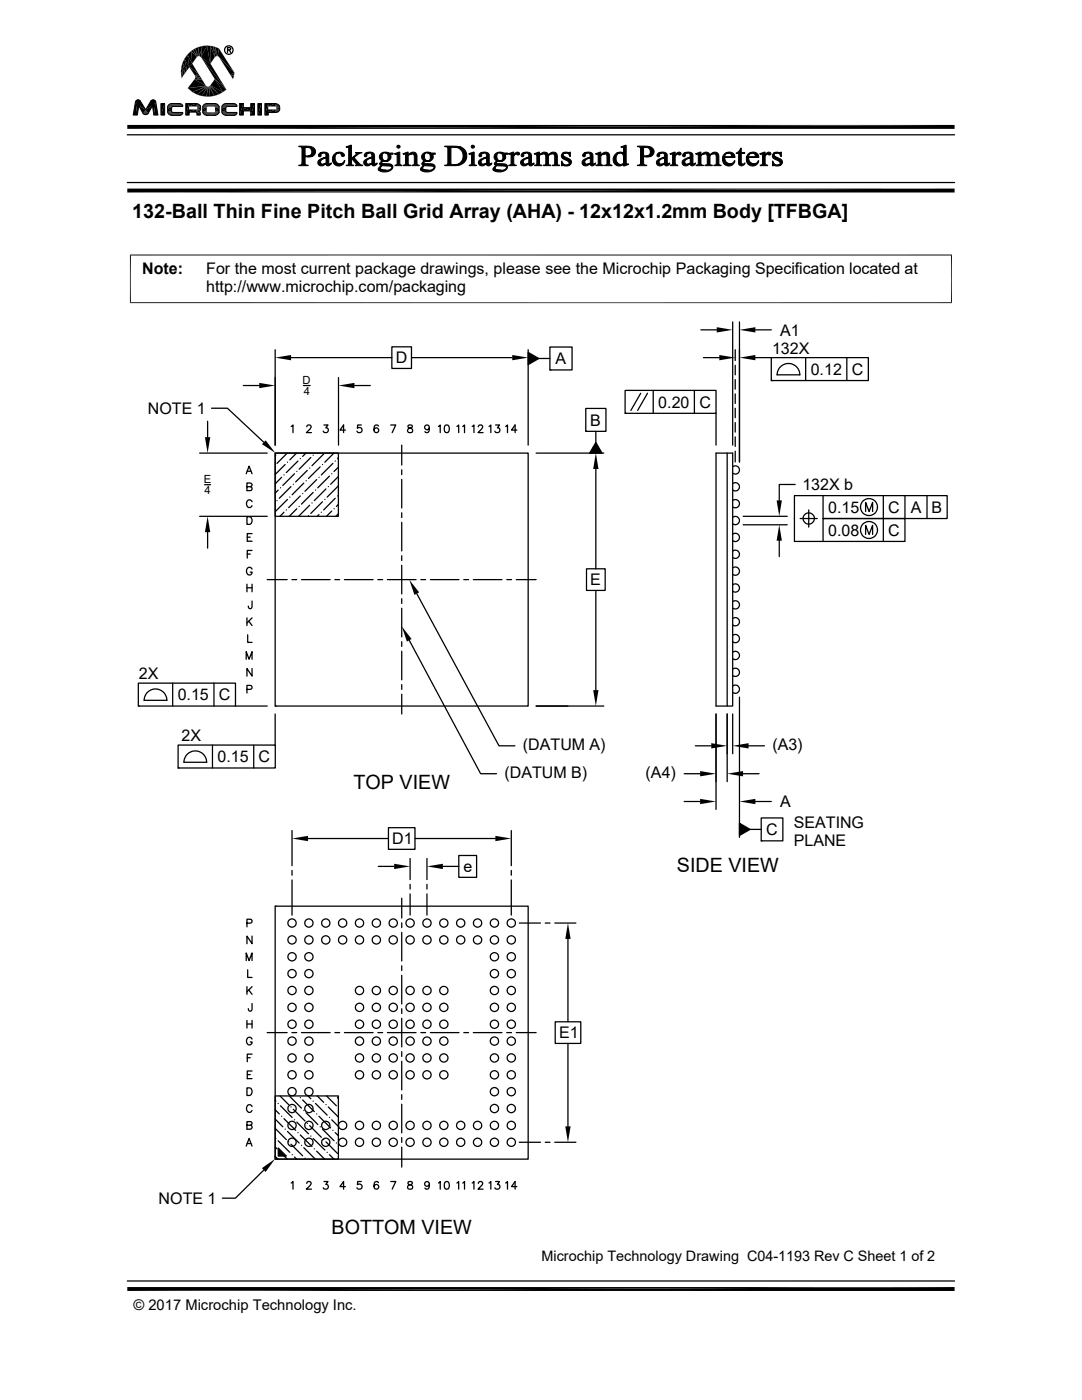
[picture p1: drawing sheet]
<svg xmlns="http://www.w3.org/2000/svg" width="216mm" height="279mm" viewBox="0 0 216 279" stroke-linecap="round" stroke-linejoin="round" font-family="sans-serif">
<g fill="none" stroke="#000" stroke-width=".25">
<path d="M45.4 10l.6-.1v-.3l-.6-.1v1M45.7 10l.3 .5M25.4 36.4h165.1M25.4 26.9h165.1M34.3 23h.1M41.3 23h.1M42.9 23h.1M45.1 23h.1M48.6 20.7h.1M50 23h.1M48.6 76.9h3.1M54.9 69.8v19"/>
<path d="M58.1 71.4h20.1M60.6 76.9h1.3M67.5 75.4v13.4M70.7 76.9h3.2M78.2 69.2h3.9v4.3h-3.9zM82.1 71.4h20.1M105.4 70.3l2.1 1.2-2.1 1.3zM105.4 69.8v19M107.5 71.5h2.2M109.7 69.3h4.5v4.5h-4.5zM109.7 73.8h.1M124.7 77.9h18.2v4.6h-18.2z"/>
<path d="M127.8 78.5l-1.9 3.4M129.2 78.5l-2 3.4M130.3 77.9v4.6M138.6 77.9v4.6M139.8 65.8h3.2M140.4 71.4h3.1M146.2 64.2v24.6M146.7 69.8v2.1M146.7 72.9v1.9M146.7 75.8v1.9M146.7 78.6v1.9M147.6 64.2v28"/>
<path d="M150.7 65.8h3.2M150.7 71.4h3.2M153.9 71.4h19.4v4.5h-19.4zM153.9 75.9h.1M155 74.8h4.6M155.1 74.8a2.26 2.26 0 0 1 2.2-2.3 2.26 2.26 0 0 1 2.3 2.3M160.8 71.4v4.5M169 71.4v4.5M39.8 90.4h13.5M40.8 96.7h1.2M41.4 84.1v3.1M42.2 81.5h3.2l7.2 6.8"/>
<path d="M49.1 94.6l.6-1.6 .6 1.6M49.3 97.1l.8-.1 .2-.2-.1-.3-.3-.1h-.6v1.5h.6l.4-.3-.1-.3-.3-.2M49.3 94h.8M54.9 90.4h50.5v50.5h-50.5zM54.9 90.4h12.6v12.6h-12.6zM55 90.8l-.1 .2M55.3 99.9h.1M55.5 97.8l-.6 .6M56 97.3h.1M56.2 95.2l-1.3 1.4M56.7 94.8h.1M56.9 92.7l-2 2"/>
<path d="M57.3 90.4l-2 2.1M57.4 92.2h.1M57.4 99.7l-2.4 2.3M57.8 99.2h.1M58.1 97.1l-2.4 2.3M58.1 85.1l.4-.3v1.5M58.5 96.6h.1M58.8 94.6l-2.4 2.3M59.2 90.4l-1.4 1.4M59.2 94.1h.1M59.5 92l-2.4 2.3M59.9 91.5h.1"/>
<path d="M59.9 99l-2.3 2.3M60.4 98.5h.1M60.6 96.4l-2.3 2.3M61 90.4l-.6 .7M61.1 95.9h.1M61.2 85.2l.2-.3 .4-.1 .3 .5-1 1h1M61.3 93.9l-2.3 2.3M61.8 93.4h.1M62 91.3l-2.3 2.3M62.5 90.8h.1M62.5 98.3l-2.3 2.3M62.9 97.8h.1"/>
<path d="M63.2 95.7l-2.3 2.3M63.6 95.3h.1M63.9 93.2l-2.3 2.3M64.3 92.7h.1M64.6 90.6l-2.3 2.3M64.6 84.8h.8l-.4 .6a.51 .51 0 0 1 .4 .8 .51 .51 0 0 1-.9-.2M64.8 99.7h.1M65 97.6l-2.3 2.3M65.5 97.1h.1M65.7 95l-2.3 2.3M66.2 94.6h.1M66.4 92.5l-2.3 2.3"/>
<path d="M66.6 90.4l-1.8 1.8M66.9 92h.1M66.9 99.4l-2.3 2.4M67.4 99h.1M67.5 91.4l-.1 .1M67.5 93.2l-.8 .9M67.5 95.1l-1.5 1.5M67.5 97l-2.2 2.2M68.9 85.8h-1.1l.8-1v1.5M72.1 84.8h-.7l-.1 .7a.53 .53 0 0 1 .8 0 .53 .53 0 0 1-.1 .8 .53 .53 0 0 1-.8-.3M75.5 85l-.1-.1a.52 .52 0 0 0-.7 .2 .89 .89 0 0 0 .4 1.2 .47 .47 0 0 0 .5-.4 .47 .47 0 0 0-.5-.5 .47 .47 0 0 0-.5 .4M78 84.8h1l-.7 1.5"/>
<path d="M80.2 88.8v4M80.2 93.8v.9M80.2 95.7v5.7M81.5 84.9v.4l.4 .2a.44 .44 0 0 1 .4 .4 .44 .44 0 0 1-.3 .4l-.6-.1a.57 .57 0 0 1 .1-.6 .57 .57 0 0 1 .6-.2 .3 .3 0 0 0 .1-.5zM85.7 85.3a.48 .48 0 0 1-.7 .4 .48 .48 0 0 1-.2-.7 .48 .48 0 0 1 .8 0 .76 .76 0 0 1 .1 .9 .76 .76 0 0 1-.8 .4l-.1-.2M87.5 85.1l.3-.3v1.5M88.9 84.9a.5 .5 0 0 1 .7 .2 .72 .72 0 0 1 0 .9 .72 .72 0 0 1-.7 .3l-.3-.6zM91.2 85.1l.3-.3v1.5M92.3 85.1l.4-.3v1.5M94.2 85.1l.4-.3v1.5M95.4 85.2l.2-.3 .4-.1 .2 .2 .1 .3-.9 1h1M97.6 85.1l.3-.3v1.5"/>
<path d="M98.9 84.8h.8l-.4 .6a.51 .51 0 0 1 .3 .8 .51 .51 0 0 1-.9-.2M100.9 85.1l.4-.3v1.5M103.1 85.8h-1l.7-1v1.5M107 90.4h13.5M116.9 81.5h4v4.6h-4zM116.9 86.1h.1M118.9 88.3l1.2 2.1h-2.4zM118.9 86.1v2.2M118.9 93.6v19.9M124.7 82.5h.1M142.9 82.5v6.3M142.9 90.4h3.3v50.5h-3.3z"/>
<path d="M145.1 90.4v50.5M146.2 93.2a.82 .82 0 0 1 1.1 0 .82 .82 0 0 1 0 1.1 .82 .82 0 0 1-1.1 .1M146.2 96.5a.82 .82 0 0 1 1.1 .1 .82 .82 0 0 1 0 1.1 .82 .82 0 0 1-1.1 .1M146.2 99.9a.82 .82 0 0 1 1.1 .1 .82 .82 0 0 1 0 1.1 .82 .82 0 0 1-1.1 .1M146.7 81.5v1.9M146.7 84.3v1.9M146.7 87.2v1.9M146.7 90v2.2M158.7 96.7h-3.2v3.2M164.2 98.9v4.6h16.4v4.6h-22.1v-9.2h30.5v4.6h-24.8v4.6M176.3 98.9v9.2M180.6 98.9v4.6"/>
<path d="M185 98.9v4.6M39.8 103h13.5M41.4 106.2v3.2M49.3 116.6v1.5M49.3 117.3h1M49.3 103.1h.5a.82 .82 0 0 1 .5 .8 .82 .82 0 0 1-.5 .7h-.5zM49.3 107.2h.6M49.3 110.6h.6M50.3 113.6a.57 .57 0 0 0-.7-.4 .57 .57 0 0 0-.4 .6v.4a.55 .55 0 0 0 .5 .6 .55 .55 0 0 0 .6-.6h-.4M50.3 120l-.1 1.3-.2 .2-.3-.1-.1-.4M50.3 116.6v1.5M50.3 106.5h-1v1.5h1"/>
<path d="M50.3 109.9h-1v1.5M50.3 100.1a.57 .57 0 0 0-.7-.3 .57 .57 0 0 0-.4 .6v.3a.57 .57 0 0 0 .5 .6 .57 .57 0 0 0 .6-.4M53.3 115.7h4M56.7 102.2l-.8 .8M57.1 101.8h.1M58.3 115.7h.9M59.2 101.5l-1.5 1.5M59.7 101.1h.1M60.2 115.7h5.7M61.6 102.9h.1M61.8 100.8l-2.2 2.2M62.3 100.4h.1"/>
<path d="M63.6 102.7l-.3 .3M64.1 102.2h.1M64.3 100.1l-2.3 2.4M66.2 102l-1 1M66.7 101.5h.1M66.8 115.7h1M67.5 102.5l-.5 .5M67.5 100.7l-.4 .4M68.7 115.7h5.7M75.4 115.7h.9M77.3 115.7h5.7M80.2 102.3v1"/>
<path d="M80.2 104.2v5.8M80.2 110.9v1M80.2 112.8v5.7M80.2 119.5v.9M83.2 118.5l16.4 30.3h3.1M84 115.7h.9M85.9 115.7h5.7M92.5 115.7h1M94.4 115.7h5.8M101.1 115.7h1M103 115.7h4M117 113.5h3.8v4.3h-3.8z"/>
<path d="M118.9 117.8v19.9M146.2 103.3a.82 .82 0 0 1 1.1 0 .82 .82 0 0 1 0 1.1 .82 .82 0 0 1-1.1 .1M146.2 106.6a.82 .82 0 0 1 1.1 .1 .82 .82 0 0 1 0 1.1 .82 .82 0 0 1-1.1 .1M146.2 110a.82 .82 0 0 1 1.1 .1 .82 .82 0 0 1 0 1.1 .82 .82 0 0 1-1.1 .1M146.2 113.3a.82 .82 0 0 1 1.1 .1 .82 .82 0 0 1 0 1.1 .82 .82 0 0 1-1.1 .1M146.2 116.7a.82 .82 0 0 1 1.1 .1 .82 .82 0 0 1 0 1.1 .82 .82 0 0 1-1.1 .1M148.3 103h8.8M148.3 104.7h8.8M155.5 107.9v3.2M159.7 103.5h3.4M161.4 101.8v3.4M162.5 103.5a1.13 1.13 0 0 1-1.6 1 1.13 1.13 0 0 1-.3-1.9 1.13 1.13 0 0 1 1.8 .5l.1 .4"/>
<path d="M172.7 102.1v-1.8l.7 1.8 .7-1.8v1.8M172.7 106.7v-1.9l.7 1.9 .7-1.9v1.9M27.6 136.3h19.4v4.6h-19.4zM28.7 139.8h4.6M28.8 139.8a2.26 2.26 0 0 1 2.2-2.3 2.26 2.26 0 0 1 2.3 2.3M34.5 136.3v4.6M42.7 136.3v4.6M49.1 131.6v-1.6l.6 1.6 .6-1.6v1.6M49.3 137.6l.8-.1 .2-.2-.1-.4-.3-.1h-.6v1.5M49.3 123.3v1.5M49.4 126.7v1.5h.9M49.6 124l.7 .8"/>
<path d="M50.3 133.4v1.5l-1-1.5v1.5M50.3 123.3l-1 1M80.2 121.4v5.7M80.2 128.1v.9M80.2 130v5.7M80.2 136.6v1M80.2 138.5v4M81.7 127.8l14.2 26.6h3.2M146.2 120.1a.82 .82 0 0 1 1.1 .1 .82 .82 0 0 1 0 1.1 .82 .82 0 0 1-1.1 0M146.2 123.4a.82 .82 0 0 1 1.1 .1 .82 .82 0 0 1 0 1.1 .82 .82 0 0 1-1.1 .1M146.2 126.8a.82 .82 0 0 1 1.1 .1 .82 .82 0 0 1 0 1.1 .82 .82 0 0 1-1.1 .1M146.2 130.2a.82 .82 0 0 1 1.1 .1 .82 .82 0 0 1 0 1.1 .82 .82 0 0 1-1.1 0"/>
<path d="M146.2 133.5a.82 .82 0 0 1 1.1 .1 .82 .82 0 0 1 0 1.1 .82 .82 0 0 1-1.1 .1M146.2 136.9a.82 .82 0 0 1 1.1 .1 .82 .82 0 0 1 0 1.1 .82 .82 0 0 1-1.1 .1M147.6 139.1v28M27.6 140.9h.1M35.5 148.7h19.4v4.6h-19.4zM35.5 153.3h.1M36.7 152.1h4.5a2.26 2.26 0 0 0-2.2-2.2 2.26 2.26 0 0 0-2.3 2.2M42.4 148.7v4.6M47 140.9h6.3M50.6 148.7v4.6M54.9 142.5v6.2M54.9 140.9h.1"/>
<path d="M107 140.9h13.5M136.5 154.4h3.2M136.5 160h3.2M138.7 148.8h3.2M142.9 142.5v19M145.1 142.5v13.5M146.2 142.5v7.9M148.3 154.4h3.1M149.4 148.8h3.1M150.7 160h3.2M58.3 165.8v7M58.3 173.7v1"/>
<path d="M58.3 175.6v7M61.4 167.3h16.1M75.5 172.9h3.2M77.5 165.2h5.3v4.3h-5.3zM80.2 179.3v3.9M81.8 171.3v4.2M81.8 176.5v.9M81.8 178.4v4.2M82.8 167.3h16M85.2 171.3v4.2M85.2 176.5v.9M85.2 178.4v4.2"/>
<path d="M88.4 172.9h3.1M91.5 170.7h3.6v4.4h-3.6zM102 165.8v7M102 173.7v1M102 175.6v7M147.6 164.3l2.1 1.2-2.1 1.2zM149.7 165.5h2.2M151.9 163.2h4.3v4.6h-4.3zM151.9 167.8h.1M49.1 191.7v-1.5l.6 1.5 .6-1.5v1.5M49.3 184.2h.8l.2-.5-.4-.2h-.6v1.5M49.3 196.9v1.5"/>
<path d="M49.4 193.5v1.6h.9M49.6 197.6l.7 .8M50.3 186.8v1.5l-1-1.5v1.5M50.3 196.9l-1 1M54.9 180.8h50.5v50.5h-50.5zM54.9 180.8h.1M80.2 184.2v.9M80.2 186.1v5.7M80.2 192.7v1M80.2 194.6v5.8M103.6 184.2h4.2M108.8 184.2h.9"/>
<path d="M110.7 184.2h4.2M113.3 187.4v16.5M49.3 203.6v1.6M49.3 204.4h1M49.3 217.1h.5a.81 .81 0 0 1 .5 .8 .81 .81 0 0 1-.5 .7h-.5zM49.3 214.5h.6M49.3 211.1h.6M50.3 207.4a.57 .57 0 0 0-.6-.4 .57 .57 0 0 0-.5 .6v.3a.55 .55 0 0 0 .5 .6 .55 .55 0 0 0 .6-.6h-.4M50.3 200.3l-.1 1.4-.4 .1-.2-.1v-.4M50.3 203.6v1.6M50.3 213.7h-1v1.6h1M50.3 210.4h-1v1.5"/>
<path d="M53.3 206.1h4M54.9 218.7h12.6v12.6h-12.6zM54.9 219.6l.1 .2M55.9 218.7l1.7 1.8M57.8 218.8l2.4 2.3M58.3 206.1h.9M59.9 219.1h.1M60.2 206.1h5.7M60.4 219.5l2.3 2.3M61.4 218.7l.6 .6M62.5 219.8h.1M63.3 218.7l1.3 1.3"/>
<path d="M65.2 218.7l1.9 2M66.8 206.1h1M67.4 219.1l.1 .1M68.7 206.1h5.7M75.4 206.1h.9M77.3 206.1h5.7M80.2 201.3v1M80.2 203.2v5.7M80.2 209.9v.9M80.2 211.8v5.7M80.2 218.5v.9M84 206.1h.9"/>
<path d="M85.9 206.1h5.7M92.5 206.1h1M94.4 206.1h5.8M101.1 206.1h1M103 206.1h4M110.8 203.9h5.1v4.3h-5.1zM113.3 208.2v16.6M49.1 228.7l.6-1.5 .6 1.5M49.3 224.6l.8-.1 .2-.2-.1-.3-.9-.2v1.6h.6l.4-.3-.1-.4-.3-.1M49.3 228.2h.8M50.3 220.8a.57 .57 0 0 0-.6-.3 .57 .57 0 0 0-.5 .5v.4a.56 .56 0 0 0 .4 .6 .56 .56 0 0 0 .7-.4M52.6 233.5l-5.6 5.6h-2.6"/>
<path d="M54.9 221.5l.8 .8M54.9 223.3l1.5 1.6M54.9 225.2l2.2 2.2M54.9 228.9l.4 .4M54.9 230.8l.6 .5M55 227.2h.1M55.5 220.2h.1M55.5 227.7l2.3 2.3M55.5 229.1l1.6 1.6h-1.6zM55.7 229.7h.1M56 220.7l2.3 2.3M56.2 222.8h.1"/>
<path d="M56.2 230.2l1.1 1.1M56.7 223.2l2.3 2.4M56.9 225.3h.1M57.4 225.8l2.3 2.3M57.6 227.9h.1M58.1 220.9h.1M58.1 228.3l2.3 2.4M58.1 236.1l.4-.3v1.5M58.3 230.4h.1M58.5 221.4l2.4 2.3M58.8 223.5h.1M58.8 230.9l.4 .4"/>
<path d="M59.2 223.9l2.4 2.4M59.5 226h.1M59.9 226.5l2.4 2.3M60.2 228.6h.1M60.6 221.6h.1M60.6 229l2.3 2.3M60.9 231.1h.1M61.1 222.1l2.3 2.3M61.2 236.2l.3-.4h.3l.3 .3-.2 .5-.8 .7h1M61.3 224.2h.1M61.8 224.6l2.3 2.4M62 226.7h.1"/>
<path d="M62.5 227.2l2.3 2.3M62.7 229.3h.1M62.9 220.2l2.4 2.3M63.2 222.3h.1M63.2 229.7l1.6 1.6M63.6 222.8l2.4 2.3M63.9 224.9h.1M64.3 225.3l2.4 2.4M64.6 227.4h.1M64.6 235.8h.8l-.4 .6a.51 .51 0 0 1 .4 .8 .51 .51 0 0 1-.9-.2M65 220.5h.1M65 227.9l2.4 2.3"/>
<path d="M65.3 230h.1M65.5 220.9l2 2M65.7 223h.1M65.7 230.4l.9 .9M66.2 223.5l1.3 1.3M66.4 225.6h.1M66.9 226l.6 .7M67.1 228.1h.1M68.9 236.8h-1.1l.8-1v1.5M72.1 235.8h-.7l-.1 .7a.54 .54 0 0 1 .8 0 .54 .54 0 0 1-.1 .8 .54 .54 0 0 1-.8-.3M75.5 236a.43 .43 0 0 0-.7-.1l-.1 .2a.89 .89 0 0 0 .4 1.2 .47 .47 0 0 0 .5-.4 .47 .47 0 0 0-.5-.5 .47 .47 0 0 0-.5 .4M78 235.8h1l-.7 1.5"/>
<path d="M80.2 220.4v5.7M80.2 227v1M80.2 228.9v4M81.5 235.9v.4l.4 .2a.44 .44 0 0 1 .4 .4 .44 .44 0 0 1-.3 .4l-.6-.1a.57 .57 0 0 1 .1-.6 .57 .57 0 0 1 .6-.2 .3 .3 0 0 0 .1-.5zM85.7 236.3a.48 .48 0 0 1-.6 .5 .48 .48 0 0 1-.3-.8 .48 .48 0 0 1 .8 0 .74 .74 0 0 1 .1 .9 .74 .74 0 0 1-.8 .4l-.1-.2M87.5 236.1l.3-.3v1.5M88.9 235.9a.47 .47 0 0 1 .7 .2 .71 .71 0 0 1 .1 .8 .71 .71 0 0 1-.8 .4l-.3-.6zM91.2 236.1l.3-.3v1.5M92.3 236.1l.4-.3v1.5M94.2 236.1l.4-.3v1.5M95.4 236.2l.3-.4h.3l.3 .3-.2 .5-.7 .7h1M97.6 236.1l.3-.3v1.5"/>
<path d="M98.9 235.8h.8l-.4 .6a.51 .51 0 0 1 .4 .7 .51 .51 0 0 1-.8 .2l-.2-.3M100.9 236.1l.4-.3v1.5M103.1 236.8h-1l.7-1v1.5M103.6 228h4.2M108.8 228h.9M110.7 228h4.2M25.4 255.7h165.1"/>
<circle cx="45.7" cy="10" r=".85"/>
<circle cx="173.4" cy="105.8" r="1.69"/>
<circle cx="173.4" cy="101.2" r="1.69"/>
<circle cx="58.3" cy="184.2" r=".82"/>
<circle cx="58.3" cy="187.6" r=".82"/>
<circle cx="58.3" cy="194.3" r=".82"/>
<circle cx="58.3" cy="190.9" r=".82"/>
<circle cx="58.3" cy="197.7" r=".82"/>
<circle cx="61.6" cy="184.2" r=".82"/>
<circle cx="61.6" cy="187.6" r=".82"/>
<circle cx="61.6" cy="194.3" r=".82"/>
<circle cx="61.6" cy="190.9" r=".82"/>
<circle cx="61.6" cy="197.7" r=".82"/>
<circle cx="65" cy="184.2" r=".82"/>
<circle cx="65" cy="187.6" r=".82"/>
<circle cx="68.4" cy="184.2" r=".82"/>
<circle cx="68.4" cy="187.6" r=".82"/>
<circle cx="71.7" cy="184.2" r=".82"/>
<circle cx="71.7" cy="187.6" r=".82"/>
<circle cx="71.7" cy="197.7" r=".82"/>
<circle cx="75.1" cy="184.2" r=".82"/>
<circle cx="75.1" cy="187.6" r=".82"/>
<circle cx="75.1" cy="197.7" r=".82"/>
<circle cx="78.5" cy="184.2" r=".82"/>
<circle cx="78.5" cy="187.6" r=".82"/>
<circle cx="78.5" cy="197.7" r=".82"/>
<circle cx="81.8" cy="184.2" r=".82"/>
<circle cx="81.8" cy="187.6" r=".82"/>
<circle cx="81.8" cy="197.7" r=".82"/>
<circle cx="85.2" cy="184.2" r=".82"/>
<circle cx="85.2" cy="187.6" r=".82"/>
<circle cx="85.2" cy="197.7" r=".82"/>
<circle cx="88.6" cy="184.2" r=".82"/>
<circle cx="88.6" cy="187.6" r=".82"/>
<circle cx="88.6" cy="197.7" r=".82"/>
<circle cx="91.9" cy="184.2" r=".82"/>
<circle cx="91.9" cy="187.6" r=".82"/>
<circle cx="95.3" cy="184.2" r=".82"/>
<circle cx="95.3" cy="187.6" r=".82"/>
<circle cx="98.7" cy="184.2" r=".82"/>
<circle cx="98.7" cy="187.6" r=".82"/>
<circle cx="98.7" cy="197.7" r=".82"/>
<circle cx="98.7" cy="190.9" r=".82"/>
<circle cx="98.7" cy="194.3" r=".82"/>
<circle cx="102" cy="184.2" r=".82"/>
<circle cx="102" cy="187.6" r=".82"/>
<circle cx="102" cy="197.7" r=".82"/>
<circle cx="102" cy="194.3" r=".82"/>
<circle cx="102" cy="190.9" r=".82"/>
<circle cx="58.3" cy="201" r=".82"/>
<circle cx="58.3" cy="204.4" r=".82"/>
<circle cx="58.3" cy="207.8" r=".82"/>
<circle cx="58.3" cy="211.1" r=".82"/>
<circle cx="58.3" cy="217.9" r=".82"/>
<circle cx="58.3" cy="214.5" r=".82"/>
<circle cx="61.6" cy="201" r=".82"/>
<circle cx="61.6" cy="204.4" r=".82"/>
<circle cx="61.6" cy="207.8" r=".82"/>
<circle cx="61.6" cy="211.1" r=".82"/>
<circle cx="61.6" cy="214.5" r=".82"/>
<circle cx="61.6" cy="217.9" r=".82"/>
<circle cx="71.7" cy="201" r=".82"/>
<circle cx="71.7" cy="204.4" r=".82"/>
<circle cx="71.7" cy="207.8" r=".82"/>
<circle cx="71.7" cy="211.1" r=".82"/>
<circle cx="71.7" cy="214.5" r=".82"/>
<circle cx="75.1" cy="201" r=".82"/>
<circle cx="75.1" cy="204.4" r=".82"/>
<circle cx="75.1" cy="207.8" r=".82"/>
<circle cx="75.1" cy="211.1" r=".82"/>
<circle cx="75.1" cy="214.5" r=".82"/>
<circle cx="78.5" cy="201" r=".82"/>
<circle cx="78.5" cy="204.4" r=".82"/>
<circle cx="78.5" cy="207.8" r=".82"/>
<circle cx="78.5" cy="211.1" r=".82"/>
<circle cx="78.5" cy="214.5" r=".82"/>
<circle cx="81.8" cy="201" r=".82"/>
<circle cx="81.8" cy="204.4" r=".82"/>
<circle cx="81.8" cy="207.8" r=".82"/>
<circle cx="81.8" cy="211.1" r=".82"/>
<circle cx="81.8" cy="214.5" r=".82"/>
<circle cx="85.2" cy="201" r=".82"/>
<circle cx="85.2" cy="204.4" r=".82"/>
<circle cx="85.2" cy="207.8" r=".82"/>
<circle cx="85.2" cy="211.1" r=".82"/>
<circle cx="85.2" cy="214.5" r=".82"/>
<circle cx="88.6" cy="201" r=".82"/>
<circle cx="88.6" cy="204.4" r=".82"/>
<circle cx="88.6" cy="207.8" r=".82"/>
<circle cx="88.6" cy="211.1" r=".82"/>
<circle cx="88.6" cy="214.5" r=".82"/>
<circle cx="98.7" cy="201" r=".82"/>
<circle cx="98.7" cy="204.4" r=".82"/>
<circle cx="98.7" cy="207.8" r=".82"/>
<circle cx="98.7" cy="211.1" r=".82"/>
<circle cx="98.7" cy="214.5" r=".82"/>
<circle cx="98.7" cy="217.9" r=".82"/>
<circle cx="102" cy="201" r=".82"/>
<circle cx="102" cy="204.4" r=".82"/>
<circle cx="102" cy="207.8" r=".82"/>
<circle cx="102" cy="211.1" r=".82"/>
<circle cx="102" cy="214.5" r=".82"/>
<circle cx="102" cy="217.9" r=".82"/>
<circle cx="58.3" cy="221.2" r=".82"/>
<circle cx="58.3" cy="224.6" r=".82"/>
<circle cx="58.3" cy="228" r=".82"/>
<circle cx="61.6" cy="221.2" r=".82"/>
<circle cx="61.6" cy="224.6" r=".82"/>
<circle cx="61.6" cy="228" r=".82"/>
<circle cx="65" cy="224.6" r=".82"/>
<circle cx="65" cy="228" r=".82"/>
<circle cx="68.4" cy="224.6" r=".82"/>
<circle cx="68.4" cy="228" r=".82"/>
<circle cx="71.7" cy="224.6" r=".82"/>
<circle cx="71.7" cy="228" r=".82"/>
<circle cx="75.1" cy="224.6" r=".82"/>
<circle cx="75.1" cy="228" r=".82"/>
<circle cx="78.5" cy="224.6" r=".82"/>
<circle cx="78.5" cy="228" r=".82"/>
<circle cx="81.8" cy="224.6" r=".82"/>
<circle cx="81.8" cy="228" r=".82"/>
<circle cx="85.2" cy="224.6" r=".82"/>
<circle cx="85.2" cy="228" r=".82"/>
<circle cx="88.6" cy="224.6" r=".82"/>
<circle cx="88.6" cy="228" r=".82"/>
<circle cx="91.9" cy="224.6" r=".82"/>
<circle cx="91.9" cy="228" r=".82"/>
<circle cx="95.3" cy="224.6" r=".82"/>
<circle cx="95.3" cy="228" r=".82"/>
<circle cx="98.7" cy="224.6" r=".82"/>
<circle cx="98.7" cy="221.2" r=".82"/>
<circle cx="98.7" cy="228" r=".82"/>
<circle cx="102" cy="224.6" r=".82"/>
<circle cx="102" cy="221.2" r=".82"/>
<circle cx="102" cy="228" r=".82"/>
</g>
<g fill="#000">
<path d="M27.4 19.9l.3 1.2zM27.4 19.9h.2l.1 1.2zM27.6 19.9l.1 1.2zM27.6 19.9l.2 .1-.1 1.1zM27.8 20l-.1 1.1zM27.8 20l.1 .1-.2 1zM30.2 20.1l.1-.1 .1 1.1zM30.3 20l.1 1.1zM30.6 19.9l-.2 1.2zM30.3 20l.3-.1-.2 1.2zM30.6 19.9h.1l-.3 1.2zM30.7 19.9l-.3 1.2z"/>
<path d="M36.1 14.3v.6zM36.1 14.3l.1 .6zM36.1 13.7v.6zM36.1 14.9l.1 .7zM36.2 13.7l-.1 .6zM36.2 14.9v.7zM36.2 13.1l-.1 .6zM37.8 13.4l-1.6 2.2zM36.3 13.1l-.2 .6zM37.8 13.4l-1.5 2.2zM36.1 14.3l.2 1.3zM36.4 12.5l-.2 .6z"/>
<path d="M36.2 13.4l.4 1.7-.5-.8zM36.1 14.3l.5 .8-.3 .5zM36.7 11.9l-.3 .6zM36.4 12.6l.5 2-.7-1.2zM36.2 13.4l.7 1.2-.3 .5zM37 11.4l-.3 .5zM36.8 11.8l.5 2.2-.9-1.4zM36.4 12.6l.9 1.4-.4 .6zM37.4 10.9l-.4 .5zM37.5 17.6l.5 .5zM37.5 17.6l.5 .4zM37.8 13.4l1.1 1.7z"/>
<path d="M37.4 10.9l.4 2.5-1-1.6zM36.8 11.8l1 1.6-.5 .6zM37.8 10.4l-.4 .5zM37.4 10.9l.4-.4zM38 18.1l.5 .3zM38 18l.5 .4zM37.8 10.4l.5-.3zM38.3 12.7l2.8 4.4zM38.3 12.7l1.3 2-1.8-1.3zM37.4 10.9l.8-.7 .2 2.5zM37.4 10.9l1 1.8-.6 .7zM38.5 18.4l.6 .4z"/>
<path d="M38.5 18.4l.6 .3zM38.3 10l.6-.3zM39 15.5l-.1 .2zM38.9 15.7l-1.4 1.9zM39 15.3v.2zM38.9 15.1l.1 .2zM39.1 18.8l.6 .2zM39.1 18.7l.6 .3zM39.2 11.4l-.9 1.3zM38.2 10.2l.3-.3 .7 1.5zM38.2 10.2l1 1.2-.8 1.3zM39.2 11.4l-.8 1.3z"/>
<path d="M39.4 11.2l-.2 .2zM38.5 9.9l.5-.2 .4 1.6zM38.5 9.9l.9 1.4-.2 .1zM38.8 9.7l.6-.2zM39.2 11.4l.2-.1zM39 9.7l.6-.3v1.8zM39 9.7l.6 1.5-.2 .1zM37.8 13.4l1.8 1.3-.7 .4zM38.9 15.1l.7-.4 .2 .4zM39.4 11.2h.2zM39.7 19l.6 .2zM39.6 11.2h.2z"/>
<path d="M39.6 9.4l.8-.2-.6 2zM39.6 9.4l.2 1.8h-.2zM38.9 15.1h.9l-.8 .2zM39 15.3l.8-.2 .3 .4zM39.8 11.2l.2 .1zM39.4 9.4l.6-.2zM39.4 9.4l.6-.1zM40.4 9.2l.9-.1-1.2 2.3zM40.4 9.2l-.3 2.2-.3-.2zM39 15.3l1.1 .2h-1.1zM39 15.5h1.1l.2 .4zM40 11.3l.1 .1z"/>
<path d="M40.2 11.4l1.8 1.3 3.1 5.2zM40.3 19.2l.6 .1zM40.3 19.2l.7 .1zM39 15.5l1.3 .4h-1.5zM38.8 15.9h1.5l.8 1.2zM40 9.2l.6-.1zM40 9.2h.6zM40.9 19.3h.7zM41 19.3h.6zM41.1 17.1l.1 .2zM38.8 15.9l2.3 1.2-3.6 .5zM37.5 17.6l3.7-.4z"/>
<path d="M37.5 17.6l3.7-.4-2.8 1.2zM38.4 18.4l2.8-1.2 .1 .1zM41.2 17.3h.2zM41.2 17.2l.2 .1zM40.6 9.1h.7zM38.4 18.4l2.9-1.1-2 1.6zM39.3 18.9l2-1.6h.1zM41.4 17.3h.2zM39.3 18.9l2.1-1.6-1.1 1.9zM41.4 17.3l-1.1 1.9zM41.5 17.3l-.3 2-.9-.1zM41.5 17.3h.1l-.4 2z"/>
<path d="M41.6 19.3l.6-.1zM41.6 17.3l.2-.1zM41.6 17.3l.3 2h-.7zM41.8 17.3l.9 1.8-.8 .2zM41.8 17.3l.1-.2 .8 2zM42 17.1l-.2 .1zM41.8 17.2l.2-.1zM41.3 9.1h.6zM41.9 17.1l1.8 1.7-1 .3zM41.9 17.1l.1-.1 1.7 1.8zM42.8 11.4l-.9 1.3zM42.9 15.8l-.9 1.3z"/>
<path d="M41.3 9.1l.7 .1v3.5zM41.3 9.1l.7 3.6-1.9-1.3zM42.8 11.4l-.8 1.3zM42 17l2.5 1.4-.8 .4zM42.9 15.8l1.6 2.6-2.5-1.4zM42.2 19.2l.7-.1zM41.9 9.1l.6 .1zM40.1 11.4l2.8 4.4zM42 9.2h.5l.4 2.2zM42 9.2l.9 2.2-.9 1.3zM42.9 19.1l.6-.2zM42.9 15.8l2.2 2.1-.6 .5z"/>
<path d="M40.2 11.4l4.9 6.5-2.2-2.1zM42.8 11.4l.2-.2zM42.8 11.4l.2-.1zM42.5 9.2l.6 .2zM42.5 9.2l.4 .2 .3 1.8zM42.5 9.2l.7 2-.3 .2zM43 11.2h.2zM43.2 11.2h.2zM42.9 9.4l.8 .3-.3 1.5zM42.9 9.4l.5 1.8h-.2zM43.5 18.9l.6-.3zM43.4 11.2l.2 .1z"/>
<path d="M43.1 9.4l.6 .3zM43.7 9.7l3 4.8-3-3.2zM43.7 9.7v1.6l-.3-.1zM43.6 11.3l.1 .1zM43.7 11.4l2.8 4.4zM44.1 18.6l.6-.3zM44.7 18.3l.5-.4zM41.9 12.7l3.3 5.2zM43.7 11.3l3 3.2-.7 .5zM46.7 15.1l-.2 .7zM46 15l.7 .1-.2 .6zM46.8 14.5l-.1 .6z"/>
<path d="M46 15l.4-.3 .3 .4zM46.4 14.7l.4-.2-.1 .6zM43.7 9.7l3.1 4.8zM25.4 37.6h165.1l-165.1 .8zM25.4 38.4l165.1-.8v.8zM25.4 24.9h165.1l-165.1 .8zM25.4 25.7l165.1-.8v.8zM27 20.3l.4 2.6h-.8zM27 20.3l.7 .8-.3 1.8zM27.1 20.1l.6 1-.7-.8zM27.1 20.1l.6 1zM27.1 20.1l.1-.1 .5 1.1z"/>
<path d="M27.2 20l.5 1.1zM27.2 20l.2-.1 .3 1.2zM27.9 20.1l-.2 1zM27.9 20.1l.1 .1-.3 .9zM28 20.2l-.3 .9zM28 20.2l1.1 1.7-1.4-.8zM27.7 21.1l1.4 .8-.5 .7zM29.1 21.9l-.4 .9-.1-.2zM29.1 21.9l-.2 1-.2-.1zM29.1 21.9v1h-.2zM29.1 21.9l.1 1h-.1zM29.1 21.9l.3 .9-.2 .1z"/>
<path d="M29.1 21.9l.5 .7-.2 .2zM29.1 21.9l1.3-.8-.8 1.5zM30.1 20.2l.3 .9-1.3 .8zM30.1 20.2l.3 .9zM30.2 20.1l.2 1zM30.2 20.1l.2 1-.3-.9zM30.7 19.9l.2 .1-.5 1.1zM30.9 20l-.5 1.1zM30.9 20l.1 .1-.6 1zM31 20.1l-.6 1zM31 20.1l.1 .2-.7 .8zM31.1 20.3l-.4 2.6-.3-1.8z"/>
<path d="M31.1 20.3l.4 2.6h-.8zM32.1 20.7h.8l-.8 2.3zM32.9 20.7v2.3h-.8zM33.4 21.3h1.1l-1.1 .1zM33.4 21.4l1.1-.1-.2 .1zM33.4 21.4h.9l-.9 .1zM33.4 21.5l.9-.1-.1 .1zM33.4 22.3l1 .1h-1zM33.4 22.3l1 .1zM33.4 22.2l.9 .1h-.9zM33.4 22.2h.8l.1 .1zM33.4 21.5l.8 .7h-.8z"/>
<path d="M33.4 21.5h.8v.7zM33.9 20.7h2zM34 22.9l1.9 .1zM37.1 20.7h.6l-.6 2.3zM37.7 20.7v2.3h-.6zM37.7 21.8h1.5l-1.5 .6zM37.7 22.4l1.5-.6v.6zM37.7 20.7h1.4l-1.4 .6zM37.7 21.3l1.4-.6v.6zM39.1 22.4l.7-.1zM39.1 20.7l.1 .6zM39.4 20.7l-.2 .6z"/>
<path d="M39.1 20.7h.3l-.2 .6zM39.2 22.4l.6-.1 .1 .1zM39.2 22.4h.7zM39.2 21.8l.3 .6h-.3zM39.6 20.8l-.3 .5zM39.4 20.7l.2 .1-.4 .5zM39.3 21.8l.5 .5-.3 .1zM39.2 21.8l.3 .6zM39.3 22.5l.6-.1 .1 .1zM39.3 22.5h.7l-.7 .5zM39.3 23l.7-.5v.5zM39.3 21.3l.5-.4z"/>
<path d="M39.6 20.8l.2 .1-.5 .4zM39.3 21.8l.5 .5zM39.3 21.8l.6 .3-.1 .2zM39.3 21.4l.7-.3zM39.3 21.4l.5-.5 .2 .2zM39.3 21.8l.7 .1-.1 .2zM39.3 21.8l.6 .3zM39.4 21.7l.6 .2zM39.4 21.4l.6-.3v.3zM39.4 21.4h.6l-.6 .3zM39.4 21.7l.6-.3v.5zM40.4 21.5l.9 .7h-.9z"/>
<path d="M40.4 21.5h.9v.7zM40.4 22.3l1 .1h-1zM40.4 22.3l1 .1zM40.4 22.2l.9 .1h-.9zM40.4 22.2h.9v.1zM40.4 21.3h1.1l-1.1 .1zM40.4 21.4l1.1-.1-.2 .1zM40.4 21.4h.9l-.9 .1zM40.4 21.5l.9-.1v.1zM41.3 20.7h1.9zM41.3 23l1.9-.1zM42.9 21.4h.8v.1z"/>
<path d="M42.9 21.4l.8 .1h-.8zM42.7 21.3h1v.1zM42.7 21.3l1 .1h-.8zM42.9 22.3l.8-.1v.1zM42.9 22.2h.8l-.8 .1zM42.7 22.4l1-.1v.1zM42.7 22.4l1-.1zM42.9 22.2l.8-.7v.7zM42.9 21.5h.8l-.8 .7zM44.3 21.5l.8 .7h-.8zM44.3 21.5h.8v.7zM44.3 22.2l.8 .1h-.8z"/>
<path d="M44.3 22.2h.8v.1zM44.3 22.3l.9 .1h-.9zM44.3 22.3l.9 .1zM44.3 21.4h.8l-.8 .1zM44.3 21.5l.8-.1v.1zM44.3 21.3h1l-1 .1zM44.3 21.4l1-.1-.2 .1zM44.8 22.9l1.9 .1zM44.7 20.7h2zM47.8 20.7h.8l-.8 2.3zM48.6 20.7v2.3h-.8zM48.5 21.5l1.6 .6h-1.6z"/>
<path d="M50 20.7h.8l-.8 2.3zM50.8 20.7v2.3h-.8zM48.5 21.5h1.6v.6zM51.5 20.7h.7l-.7 2.3zM52.2 20.7v2.3h-.7zM52.9 20.7h.6l-.6 2.3zM53.5 20.7v2.3h-.6zM53.5 20.7h1.4l-1.4 .6zM53.5 21.3l1.4-.6v.6zM53.5 21.8h1.5l-1.5 .6zM53.5 22.4l1.5-.6v.6zM54.9 20.7v.6z"/>
<path d="M54.9 20.7h.3l-.3 .6zM55.2 20.7l-.3 .6zM55 21.8l.3 .6h-.3zM55.2 20.7l.2 .1-.4 .5zM55.4 20.8l-.3 .5zM55.1 21.8l.4 .5-.2 .1zM55 21.8l.3 .6zM55.4 20.8l.2 .1-.5 .4zM55.1 21.3l.5-.4zM55.1 21.8l.6 .3-.2 .2zM55.1 21.8l.4 .5zM55.1 21.4l.5-.5 .2 .2z"/>
<path d="M55.1 21.4l.7-.3zM55.1 21.8l.7 .1-.1 .2zM55.1 21.8l.6 .3zM55.1 21.4l.7-.3v.3zM55.1 21.4h.7l-.7 .3zM55.1 21.7l.7-.3v.5zM55.1 21.7l.7 .2zM51.7 76.4l3.2 .5-3.2 .6zM54.9 71.4l3.2-.6v1.1zM67.5 76.9l3.2-.5v1.1zM102.2 70.8l3.2 .6-3.2 .5zM105.4 70.3l2.1 1.2-2.1 1.3z"/>
<path d="M143 65.3l3.2 .5-3.2 .6zM143.5 70.8l3.2 .6-3.2 .5zM147.6 71.4l3.1-.6v1.1zM147.6 65.8l3.1-.5v1.1zM40.9 87.2h1.1l-.6 3.2zM53 87.9l2 2.5-2.7-1.8zM118.9 90.4l.5 3.2h-1zM118.9 88.3l1.2 2.1h-2.4zM155 99.9h1l-.5 3.1zM41.4 103l.6 3.2h-1.1zM81.7 115.7l1.9 2.5-.9 .5zM155.5 104.7l.5 3.2h-1z"/>
<path d="M80.2 125l1.9 2.5-.9 .5zM118.4 137.7h1l-.5 3.2zM139.7 153.9l3.2 .5-3.2 .5zM139.7 159.4l3.2 .6-3.2 .5zM141.9 148.3l3.2 .5-3.2 .6zM145.1 154.4l3.2-.5v1zM146.2 148.8l3.2-.5v1.1zM147.6 160l3.1-.6v1.1zM58.3 167.3l3.1-.5v1.1zM78.7 172.4l3.1 .5-3.1 .5zM85.2 172.9l3.2-.5v1zM98.8 166.8l3.2 .5-3.2 .6z"/>
<path d="M147.6 164.3l2.1 1.2-2.1 1.2zM113.3 184.2l.6 3.2h-1.1zM52.3 233.1l2.6-1.8-1.9 2.6zM55.5 229.1l1.6 1.6h-1.6zM112.8 224.8h1.1l-.6 3.2zM25.4 256.9h165.1l-165.1 .7zM25.4 257.6l165.1-.7v.7z"/>
</g>
<g fill="#000" stroke="#000" stroke-width=".2">
<path d="M80.4 30.7h.3zM118.9 30.7h.2zM123.9 29.3l.3 .1zM151.6 30.7h.3z"/>
<path d="M60.2 29.4h1.1l-.4 .1v1.6h1.5l-1.5 .1v1.6l.6 .3h-1.9v-.1a.5 .5 0 0 0 .7-.6z" fill-rule="evenodd"/>
<path d="M59.6 29.2h1.6a1.27 1.27 0 0 1 1.7 1.5l-.5 .4h-1a.87 .87 0 0 0 .8-.9 .87 .87 0 0 0-.9-.8h-1.1z" fill-rule="evenodd"/>
<path d="M60.9 31.2h1.3z" fill-rule="evenodd"/>
<path d="M63.6 30.7l.3-.2h.6a.54 .54 0 0 0-.5 .7l-.3 .1-.2-.2z" fill-rule="evenodd"/>
<path d="M63.6 32l.9-.5h.6l-.6 .2a.54 .54 0 0 0-.5 .5 .54 .54 0 0 0 .4 .6h.5a.76 .76 0 0 1-1.1 .3 .76 .76 0 0 1-.2-1.1z" fill-rule="evenodd"/>
<path d="M63.9 30.5a1.1 1.1 0 0 1 1.7 .6v1.5l.1 .1 .3 .1a.48 .48 0 0 1-.5 .3 .48 .48 0 0 1-.4-.4l-.3-.1 .3-.1v-1h-.5a.45 .45 0 0 0 .5-.4 .45 .45 0 0 0-.3-.5z" fill-rule="evenodd"/>
<path d="M64.4 32.8l.7-.1z" fill-rule="evenodd"/>
<path d="M65.7 32.7l.4-.2-.1 .3z" fill-rule="evenodd"/>
<path d="M66.6 30.9l.5-.4h.5a.99 .99 0 0 0-.6 1.6l.5 .5 1 .1a1.32 1.32 0 0 1-1.8 0 1.32 1.32 0 0 1-.1-1.8z" fill-rule="evenodd"/>
<path d="M67.1 30.5a1.03 1.03 0 0 1 1.6 .6v.1a.46 .46 0 0 1-.5-.1 .46 .46 0 0 1-.2-.4z" fill-rule="evenodd"/>
<path d="M67.8 32.7l.5-.1 .5-.5-.3 .6z" fill-rule="evenodd"/>
<path d="M69.1 29.3l.2 .1z" fill-rule="evenodd"/>
<path d="M69.1 29.3l1-.3v3.7l.5 .4h-1.5l.3-.2 .2-.3v-3l-.1-.2z" fill-rule="evenodd"/>
<path d="M70.9 30.4h1.3l-.7 .4-.9 .7 1.1 1.1 .7 .5h-1.5l.2-.3-1-1.2 1-.8v-.2z" fill-rule="evenodd"/>
<path d="M72.8 30.7l.2-.2h.7a.54 .54 0 0 0-.5 .7 .31 .31 0 0 1-.5 0 .31 .31 0 0 1 .1-.5z" fill-rule="evenodd"/>
<path d="M72.7 32l.9-.5h.6l-.6 .2a.53 .53 0 0 0-.5 .6 .53 .53 0 0 0 .5 .5h.5a.77 .77 0 0 1-1.1 .3 .77 .77 0 0 1-.3-1.1z" fill-rule="evenodd"/>
<path d="M73 30.5a1.06 1.06 0 0 1 1.7 .6l.1 1.5 .3 .2a.48 .48 0 0 1-.5 .3 .48 .48 0 0 1-.4-.4l-.2-.1 .2-.1v-1h-.5a.46 .46 0 0 0 .5-.4 .46 .46 0 0 0-.2-.5z" fill-rule="evenodd"/>
<path d="M73.6 32.8l.6-.1z" fill-rule="evenodd"/>
<path d="M74.9 32.7l.3-.2-.1 .3z" fill-rule="evenodd"/>
<path d="M75.7 33.3l.5-.2a.44 .44 0 0 0-.3 .5 .44 .44 0 0 0 .5 .3l.6 .1h-1.4a.42 .42 0 0 1 .1-.7z" fill-rule="evenodd"/>
<path d="M76 30.6l.6-.2 .9 .1h-.7a.84 .84 0 0 0-.5 .8 .84 .84 0 0 0 .5 .8h.7l-1.1 .1-.2 .1v.3l1 .1a.85 .85 0 0 1 1.2 .7l-.5 .6a2.24 2.24 0 0 1-1.8 .2l-.5-.2h1.4a.83 .83 0 0 0 1.1-.7l-.3-.2h-1.2a.53 .53 0 0 1-.6 0 .53 .53 0 0 1-.2-.6l.5-.4-.5-.3a.83 .83 0 0 1 .2-1.2z" fill-rule="evenodd"/>
<path d="M76.4 32.2l1-.1z" fill-rule="evenodd"/>
<path d="M76.8 30.5l1.6 .1v.2h-.5a.82 .82 0 0 1-.4 1.3h-.6a.81 .81 0 0 0 .6-.8 .81 .81 0 0 0-.7-.8z" fill-rule="evenodd"/>
<path d="M78.7 30.7h.3z" fill-rule="evenodd"/>
<path d="M78.7 30.7l1.1-.3v2.1a.37 .37 0 0 0 .4 .5v.1h-1.4l.4-.4v-1.5l-.1-.4z" fill-rule="evenodd"/>
<path d="M80.4 30.7l1-.3v.5h-.5z" fill-rule="evenodd"/>
<path d="M80.9 30.9l1.3-.2-.8 .4 .1 1.6 .4 .4h-1.4l.4-.4z" fill-rule="evenodd"/>
<path d="M81.7 30.7a.83 .83 0 0 1 .9-.4 .83 .83 0 0 1 .6 .8v1.6l.5 .4h-1.5l.3-.2 .2-.2-.1-1.7-.2-.3z" fill-rule="evenodd"/>
<path d="M84.1 33.3l.5-.2a.44 .44 0 0 0-.2 .5 .44 .44 0 0 0 .4 .3l.6 .1h-1.4a.42 .42 0 0 1 .1-.7z" fill-rule="evenodd"/>
<path d="M84.5 30.6l.5-.2 .9 .1h-.7a.84 .84 0 0 0-.5 .8 .84 .84 0 0 0 .5 .8h.7l-1.1 .1-.2 .1v.3l1.1 .1a.82 .82 0 0 1 1.1 .8l-.5 .5a2.24 2.24 0 0 1-1.8 .2l-.5-.2h1.4a.83 .83 0 0 0 1.2-.7l-.4-.2h-1.2a.53 .53 0 0 1-.6 0 .53 .53 0 0 1-.2-.6l.5-.4-.4-.3a.83 .83 0 0 1 .2-1.2z" fill-rule="evenodd"/>
<path d="M84.8 32.2l1-.1z" fill-rule="evenodd"/>
<path d="M85.2 30.5l1.6 .1v.2h-.5a.82 .82 0 0 1-.4 1.3h-.6a.81 .81 0 0 0 .6-.8 .81 .81 0 0 0-.7-.8z" fill-rule="evenodd"/>
<path d="M88.7 29.2h2l1.3 .2-2 .1v3.3l1.9 .1-1 .2h-2.2v-.1a.46 .46 0 0 0 .7-.5v-2.8a.44 .44 0 0 0-.7-.4z" fill-rule="evenodd"/>
<path d="M90.7 29.4h1.3l.6 .4 .5 .7v.8a1.77 1.77 0 0 1-1.2 1.6h-1.2a1.66 1.66 0 0 0 1.7-1.8 1.66 1.66 0 0 0-1.7-1.7z" fill-rule="evenodd"/>
<path d="M93.6 30.7h.3z" fill-rule="evenodd"/>
<path d="M93.6 30.7l1-.3v2.1a.36 .36 0 0 0 .1 .4 .36 .36 0 0 0 .4 .1v.1h-1.5v-.1a.38 .38 0 0 0 .5-.5v-1.6l-.1-.1z" fill-rule="evenodd"/>
<path d="M95.7 30.7l.2-.2h.6a.44 .44 0 0 0-.4 .6 .31 .31 0 0 1-.5 .1 .31 .31 0 0 1 .1-.5z" fill-rule="evenodd"/>
<path d="M95.6 32l.9-.5h.6l-.6 .2a.53 .53 0 0 0-.5 .5 .53 .53 0 0 0 .5 .6h.4a.77 .77 0 0 1-1 .3 .77 .77 0 0 1-.3-1.1z" fill-rule="evenodd"/>
<path d="M95.9 30.5l.5-.1a.98 .98 0 0 1 1.2 .5v1.7l.4 .2a.48 .48 0 0 1-.5 .3 .48 .48 0 0 1-.4-.4l-.2-.1 .2-.1v-1h-.5a.47 .47 0 0 0 .5-.4 .47 .47 0 0 0-.2-.5z" fill-rule="evenodd"/>
<path d="M96.5 32.8l.6-.1z" fill-rule="evenodd"/>
<path d="M97.8 32.7l.3-.2-.1 .3z" fill-rule="evenodd"/>
<path d="M98.6 33.3l.5-.2a.44 .44 0 0 0-.3 .5 .44 .44 0 0 0 .5 .3l.6 .1h-1.4a.42 .42 0 0 1 .1-.7z" fill-rule="evenodd"/>
<path d="M98.9 30.6l.6-.2 .9 .1h-.7a.84 .84 0 0 0-.6 .8 .84 .84 0 0 0 .6 .8h.7l-1.1 .1-.2 .4 1.3 .1a.72 .72 0 0 1 .9 .6 .72 .72 0 0 1-.7 .8l-1.2 .2-.9-.3h1.4a.82 .82 0 0 0 1.1-.7l-.3-.2h-1.2a.52 .52 0 0 1-.6-.1 .52 .52 0 0 1-.2-.5l.4-.4-.4-.3a.83 .83 0 0 1 .2-1.2z" fill-rule="evenodd"/>
<path d="M99.3 32.2l1-.1z" fill-rule="evenodd"/>
<path d="M99.7 30.5l1.6 .1v.2h-.6a.82 .82 0 0 1-.3 1.3h-.6a.82 .82 0 0 0 .5-.8 .82 .82 0 0 0-.6-.8z" fill-rule="evenodd"/>
<path d="M101.5 30.7h.2z" fill-rule="evenodd"/>
<path d="M101.5 30.7l1-.3v.5h.2l-.2 .3v1.5l.5 .4h-1.5l.5-.4v-1.7l-.1-.2z" fill-rule="evenodd"/>
<path d="M102.7 30.7h.2l-.4 .2z" fill-rule="evenodd"/>
<path d="M102.7 30.7l.2-.2a.4 .4 0 0 1 .5-.1 .4 .4 0 0 1 .2 .5h-.2z" fill-rule="evenodd"/>
<path d="M104.1 30.7l.3-.2h.6a.54 .54 0 0 0-.5 .7 .31 .31 0 0 1-.5 0 .31 .31 0 0 1 .1-.5z" fill-rule="evenodd"/>
<path d="M104 32l.9-.5h.6l-.6 .2a.53 .53 0 0 0-.5 .6 .53 .53 0 0 0 .5 .5h.5a.77 .77 0 0 1-1.1 .3 .77 .77 0 0 1-.3-1.1z" fill-rule="evenodd"/>
<path d="M104.4 30.5a1.06 1.06 0 0 1 1.6 .6l.1 1.5 .3 .2a.48 .48 0 0 1-.5 .3 .48 .48 0 0 1-.4-.4l-.2-.1 .2-.1v-1h-.4a.46 .46 0 0 0 .4-.4 .46 .46 0 0 0-.2-.5z" fill-rule="evenodd"/>
<path d="M104.9 32.8l.6-.1z" fill-rule="evenodd"/>
<path d="M106.2 32.7l.4-.2-.2 .3z" fill-rule="evenodd"/>
<path d="M106.6 30.7h.3z" fill-rule="evenodd"/>
<path d="M106.6 30.7l1.1-.3v.5h-.6l-.1-.1z" fill-rule="evenodd"/>
<path d="M107.1 30.9l1.3-.2-.7 .4v1.6l.4 .4h-1.4v-.1a.4 .4 0 0 0 .4-.5z" fill-rule="evenodd"/>
<path d="M107.9 30.7l.1-.1a.84 .84 0 0 1 1.4 .3l.2 .1-.2 .1 .1 1.6 .4 .4h-1.5l.5-.4v-1.6l-.4-.4z" fill-rule="evenodd"/>
<path d="M109.5 30.8l.2-.2 .5 .1-.6 .3-.2-.1z" fill-rule="evenodd"/>
<path d="M109.7 30.6a.84 .84 0 0 1 .9-.2 .84 .84 0 0 1 .6 .7v1.4a.37 .37 0 0 0 .5 .5v.1h-1.5l.5-.4v-1.5l-.3-.5z" fill-rule="evenodd"/>
<path d="M112 32.2h.1a.95 .95 0 0 0 1 .8h.5l-1.6 .1z" fill-rule="evenodd"/>
<path d="M112.2 30.7l.2-.2h.5a.39 .39 0 0 0-.5 .3 .39 .39 0 0 0 .2 .5 1.68 1.68 0 0 1 1.4 .9l-.2 .7-.7 .1a.49 .49 0 0 0 .4-.5 .49 .49 0 0 0-.5-.5l-.2-.1a.78 .78 0 0 1-.6-1.2z" fill-rule="evenodd"/>
<path d="M112.4 30.5l.4-.1 .8 .1z" fill-rule="evenodd"/>
<path d="M112.2 33h1.4l-.3 .1z" fill-rule="evenodd"/>
<path d="M112.4 30.5l1.4-.1v.8l-.2-.1a.7 .7 0 0 0-.7-.6z" fill-rule="evenodd"/>
<path d="M116.4 30.7l.2-.2h.6a.54 .54 0 0 0-.5 .7 .31 .31 0 0 1-.4 0 .31 .31 0 0 1 .1-.5z" fill-rule="evenodd"/>
<path d="M116.4 31.9l.9-.4h.5l-.6 .2a.54 .54 0 0 0-.5 .5 .54 .54 0 0 0 .4 .6h.5a.79 .79 0 0 1-1 .3 .79 .79 0 0 1-.4-.9z" fill-rule="evenodd"/>
<path d="M116.6 30.5l.2-.1a.95 .95 0 0 1 1.5 .8v1.4l.4 .2a.48 .48 0 0 1-.5 .3 .48 .48 0 0 1-.4-.4l-.2-.1 .2-.1v-1h-.5a.45 .45 0 0 0 .5-.4 .45 .45 0 0 0-.2-.5z" fill-rule="evenodd"/>
<path d="M117.1 32.8l.7-.1z" fill-rule="evenodd"/>
<path d="M118.5 32.7l.3-.2-.1 .3z" fill-rule="evenodd"/>
<path d="M118.9 30.7l1-.3v.5h-.6z" fill-rule="evenodd"/>
<path d="M119.3 30.9l1.4-.2-.8 .4v1.4a.39 .39 0 0 0 .1 .4 .39 .39 0 0 0 .4 .1v.1h-1.5l.5-.4z" fill-rule="evenodd"/>
<path d="M120.1 30.7a.83 .83 0 0 1 .9-.3 .83 .83 0 0 1 .6 .7l.1 1.6 .4 .4h-1.4l.4-.4v-1.7l-.3-.3z" fill-rule="evenodd"/>
<path d="M122.8 30.7l.3-.2h.6a1.2 1.2 0 0 0-.8 1.2 1.2 1.2 0 0 0 .9 1.1h-1l-.2-.1a1.41 1.41 0 0 1 .2-2z" fill-rule="evenodd"/>
<path d="M123.1 30.5a1.12 1.12 0 0 1 1.3 .1z" fill-rule="evenodd"/>
<path d="M123.9 29.3l1-.3v3.3l.3 .5h-.8l-.4 .2a1.15 1.15 0 0 1-1.2-.2h1l.6-.2v-1.5l-.3-.5h.3v-.9v-.3z" fill-rule="evenodd"/>
<path d="M124.4 32.8l1-.1v.1l-1 .3z" fill-rule="evenodd"/>
<path d="M127.7 29.4h1.1l-.4 .1v1.6h1.6l-1.6 .1v1.2a.47 .47 0 0 0 .1 .5 .47 .47 0 0 0 .6 .1v.1h-1.9l.4-.2 .2-.3z" fill-rule="evenodd"/>
<path d="M127.2 29.2h1.6a1.31 1.31 0 0 1 1.7 1.3l-.4 .6h-1.2a.86 .86 0 0 0 .9-.7 .86 .86 0 0 0-.6-.9l-1.5-.1z" fill-rule="evenodd"/>
<path d="M128.4 31.2h1.4z" fill-rule="evenodd"/>
<path d="M131.2 30.7l.3-.2h.6l-.4 .2-.1 .3a.3 .3 0 0 1-.4 .2 .3 .3 0 0 1 0-.5z" fill-rule="evenodd"/>
<path d="M131.1 32l.9-.5h.6l-.7 .3a.5 .5 0 0 0-.4 .5 .5 .5 0 0 0 .5 .5h.5a.77 .77 0 0 1-1.1 .3 .77 .77 0 0 1-.3-1.1z" fill-rule="evenodd"/>
<path d="M131.5 30.5l1-.1a.65 .65 0 0 1 .6 .5l.1 1.7 .3 .2a.48 .48 0 0 1-.5 .3 .48 .48 0 0 1-.4-.4l-.2-.1 .2-.1v-1h-.4a.47 .47 0 0 0 .4-.4 .47 .47 0 0 0-.2-.5z" fill-rule="evenodd"/>
<path d="M132 32.8l.6-.1z" fill-rule="evenodd"/>
<path d="M133.3 32.7l.3-.2-.1 .3z" fill-rule="evenodd"/>
<path d="M133.7 30.7h.3z" fill-rule="evenodd"/>
<path d="M133.7 30.7l1-.3v.5h.2l-.2 .3v1.2a.45 .45 0 0 0 .6 .6v.1h-1.6l.5-.4v-1.8l-.1-.1z" fill-rule="evenodd"/>
<path d="M134.9 30.7h.3l-.5 .2z" fill-rule="evenodd"/>
<path d="M134.9 30.7a.49 .49 0 0 1 .5-.4 .49 .49 0 0 1 .5 .5 .47 .47 0 0 1-.7-.1z" fill-rule="evenodd"/>
<path d="M136.3 30.7l.3-.2h.6a.44 .44 0 0 0-.5 .6 .31 .31 0 0 1-.4 .1 .31 .31 0 0 1 0-.5z" fill-rule="evenodd"/>
<path d="M136.2 32l.9-.5h.6l-.6 .2a.53 .53 0 0 0-.5 .5 .53 .53 0 0 0 .5 .6h.5a.77 .77 0 0 1-1.1 .3 .77 .77 0 0 1-.3-1.1z" fill-rule="evenodd"/>
<path d="M136.6 30.5l1-.1a.65 .65 0 0 1 .7 .5v1.7l.4 .2a.48 .48 0 0 1-.5 .3 .48 .48 0 0 1-.5-.4l-.2-.1 .2-.1v-1h-.4a.47 .47 0 0 0 .4-.4 .47 .47 0 0 0-.2-.5z" fill-rule="evenodd"/>
<path d="M137.1 32.8l.6-.1z" fill-rule="evenodd"/>
<path d="M138.4 32.7l.4-.2-.1 .3z" fill-rule="evenodd"/>
<path d="M138.8 30.7h.3z" fill-rule="evenodd"/>
<path d="M138.8 30.7l1.1-.3v.5h-.6l-.1-.1z" fill-rule="evenodd"/>
<path d="M139.3 30.9l1.3-.2-.7 .4v1.6l.5 .4h-1.5l.4-.4z" fill-rule="evenodd"/>
<path d="M140.1 30.7l.2-.1a.84 .84 0 0 1 1.3 .3l.2 .1-.2 .1 .1 1.6 .4 .4h-1.4l.4-.4v-1.7l-.4-.3z" fill-rule="evenodd"/>
<path d="M141.8 30.8l.1-.2 .5 .1-.8 .2z" fill-rule="evenodd"/>
<path d="M141.9 30.6a.85 .85 0 0 1 1-.2 .85 .85 0 0 1 .5 .9l.1 1.4 .4 .4h-1.5v-.1a.37 .37 0 0 0 .5-.5v-1.2a.52 .52 0 0 0-.5-.6z" fill-rule="evenodd"/>
<path d="M144.5 30.8l.3-.3 .6 .1-.5 .1-.3 .6h-.4z" fill-rule="evenodd"/>
<path d="M144.8 30.5a1.15 1.15 0 0 1 1.9 .9h-2.1l.3 .9 .8 .4h-1.2a1.51 1.51 0 0 1-.3-1.4h1.8a.62 .62 0 0 0-.6-.7z" fill-rule="evenodd"/>
<path d="M144.5 32.7h1.3a.84 .84 0 0 0 .8-.7 .94 .94 0 0 1-.9 1.1h-.6z" fill-rule="evenodd"/>
<path d="M147.8 29.6h.1v.8h.7v.2h-.7v1.9l.3 .3h-.8v-2.2l-.5-.1 .6-.4z" fill-rule="evenodd"/>
<path d="M147.4 32.8l.9-.1 .4-.2-.1 .3a.65 .65 0 0 1-1.2 0z" fill-rule="evenodd"/>
<path d="M149.2 30.9l.4-.4 .5 .1a.72 .72 0 0 0-.7 .7h-.4z" fill-rule="evenodd"/>
<path d="M149.6 30.5h.1a1.13 1.13 0 0 1 1.7 .9h-2a1.09 1.09 0 0 0 1.1 1.3h-1.3l-.2-.4v-1h1.7v-.4l-.3-.3z" fill-rule="evenodd"/>
<path d="M149.2 32.7h1.4a.84 .84 0 0 0 .7-.7 1.15 1.15 0 0 1-.7 1.1 1.15 1.15 0 0 1-1.3-.3z" fill-rule="evenodd"/>
<path d="M151.6 30.7l1.1-.3v.5h.1l-.1 .3v1.5l.5 .4h-1.5l.4-.4v-1.4v-.5z" fill-rule="evenodd"/>
<path d="M152.8 30.7h.3l-.4 .2z" fill-rule="evenodd"/>
<path d="M152.9 30.6a.43 .43 0 0 1 .6-.3 .43 .43 0 0 1 .3 .6h-.4l-.6-.2z" fill-rule="evenodd"/>
<path d="M154.1 32.2h.1a.95 .95 0 0 0 1 .8h.5l-1.6 .1z" fill-rule="evenodd"/>
<path d="M154.3 30.7l.2-.2h.5a.38 .38 0 0 0-.5 .2 .38 .38 0 0 0 .2 .5l.8 .4a.73 .73 0 0 1 .6 .6 .73 .73 0 0 1-.4 .8h-.5a.46 .46 0 0 0 .5-.4 .46 .46 0 0 0-.5-.5l-.3-.2a.93 .93 0 0 1-.8-.7z" fill-rule="evenodd"/>
<path d="M154.5 30.5l.4-.1 .8 .1z" fill-rule="evenodd"/>
<path d="M154.3 33h1.4l-.3 .1z" fill-rule="evenodd"/>
<path d="M154.5 30.5l1.4-.1v.8h-.1a.8 .8 0 0 0-.8-.7z" fill-rule="evenodd"/>
<circle cx="79.5" cy="29.3" r=".31"/>
<circle cx="94.3" cy="29.3" r=".31"/>
</g>
<path d="M41.8 17.3v2" fill="none" stroke="#000" stroke-width=".28"/>
<g fill="none" stroke="#000" stroke-width=".2">
<path d="M27.1 20.1l.2-.1a.51 .51 0 0 1 .7 .1l1.1 1.8 1-1.8 .4-.2 .3 .1 .3 .3 .4 2.7h-.8l-.3-1.9-.9 1.6-.6 .2-.3-.2-.9-1.6-.3 1.9h-.8zM32.1 20.7h.8v2.3h-.8zM33.5 22.7h3M33.5 21h3M33.7 20.8h2.7M33.7 22.9h2.7M33.8 20.8l.5-.1h1.6a.58 .58 0 0 1 .6 .6h-2.1l-.2 .2 .2 .9h2.1v.2l-.4 .4h-1.8a.89 .89 0 0 1-.9-.6v-1.1zM33.9 20.7h2.3M34 23h2.2M37.1 20.7h2.3a.9 .9 0 0 1 .7 .7 .9 .9 0 0 1-.3 .9l.2 .2v.5h-.7v-.5l-.2-.1h-1.4v.6h-.6zM40.6 21h3M40.7 20.8h2.8"/>
<path d="M40.7 22.9h2.8M40.8 20.8l.5-.1h1.6a.95 .95 0 0 1 .8 .6v1.1a.95 .95 0 0 1-.8 .6h-1.6a.89 .89 0 0 1-.9-.6v-1.1zM40.9 20.7h2.3M41 23h2.2M43.6 22.7h-3M44.4 21h2.9M44.4 22.7h2.9M44.5 22.9h2.7M44.6 20.8l.5-.1h1.6a.58 .58 0 0 1 .6 .6h-2.1l-.1 .2 .1 .9h2.1v.2l-.4 .4h-1.8a.89 .89 0 0 1-.8-.6v-1.1zM44.7 20.7h2.3M44.8 23h2.2M47.2 20.8h-2.7"/>
<path d="M47.8 20.7h.8v.8h1.4v-.8h.8v2.3h-.8v-.9h-1.4v.9h-.8zM51.5 20.7h.7v2.3h-.7zM52.9 20.7h2a.9 .9 0 0 1 .9 .8 .9 .9 0 0 1-.8 1h-1.5v.5h-.6zM26 50.8v9.7M189.9 50.8v9.7M189.9 50.9h-164M25.9 60.4h164"/>
</g>
<path d="M36.5 22.5h-3.1M36.5 21.1h-3.1M40.4 22.5h3.3M40.4 21.1h3.3M44.3 22.5h3M44.3 21.1h3" fill="none" stroke="#000" stroke-width=".21"/>
<g font-size="3.9">
<text x="26.4" y="43.5">132-Ball Thin Fine Pitch Ball Grid Array (AHA) - 12x12x1.2mm Body [TFBGA]</text>
<text x="70.5" y="157.4">TOP VIEW</text>
<text x="135" y="174.1">SIDE VIEW</text>
<text x="66.1" y="246.2">BOTTOM VIEW</text>
</g>
<g font-size="3.2">
<text x="28.4" y="54.7">Note:</text>
<text x="41.1" y="58.3">http://www.microchip.com/packaging</text>
<text x="41.1" y="54.7">For the most current package drawings, please see the Microchip Packaging Specification located at</text>
<text x="154.1" y="70.6">132X</text>
<text x="155.7" y="67">A1</text>
<text x="79" y="72.5">D</text>
<text x="110.9" y="72.7">A</text>
<text x="161.8" y="74.8">0.12</text>
<text x="169.9" y="74.8">C</text>
<text x="29.5" y="82.6">NOTE 1</text>
<text x="131.4" y="81.3">0.20</text>
<text x="139.6" y="81.3">C</text>
<text x="117.8" y="84.9">B</text>
<text x="160.1" y="97.8">132X b</text>
<text x="165.2" y="102.3">0.15</text>
<text x="165.2" y="106.9">0.08</text>
<text x="177.2" y="102.3">C</text>
<text x="177.2" y="106.9">C</text>
<text x="181.7" y="102.3">A</text>
<text x="185.9" y="102.3">B</text>
<text x="117.8" y="116.8">E</text>
<text x="27.7" y="135.6">2X</text>
<text x="35.5" y="139.7">0.15</text>
<text x="43.7" y="139.8">C</text>
<text x="36.2" y="147.9">2X</text>
<text x="104.3" y="149.6">(DATUM A)</text>
<text x="154.1" y="149.6">(A3)</text>
<text x="43.4" y="152.1">0.15</text>
<text x="51.6" y="152.1">C</text>
<text x="100.7" y="155.2">(DATUM B)</text>
<text x="128.8" y="155.2">(A4)</text>
<text x="155.7" y="161.1">A</text>
<text x="152.9" y="166.7">C</text>
<text x="158.4" y="165.2">SEATING</text>
<text x="78.3" y="168.5">D1</text>
<text x="158.4" y="168.9">PLANE</text>
<text x="92.5" y="174">e</text>
<text x="111.5" y="207.2">E1</text>
<text x="31.6" y="240.3">NOTE 1</text>
</g>
<g font-size="2.9">
<text x="108" y="251.7">Microchip Technology Drawing C04-1193 Rev C Sheet 1 of 2</text>
<text x="26.6" y="261.3">© 2017 Microchip Technology Inc.</text>
</g>
<g font-size="2.2">
<text x="60.4" y="76.7">D</text>
<text x="60.6" y="78.8">4</text>
<text x="40.6" y="96.5">E</text>
<text x="40.8" y="98.6">4</text>
</g>
</svg>
